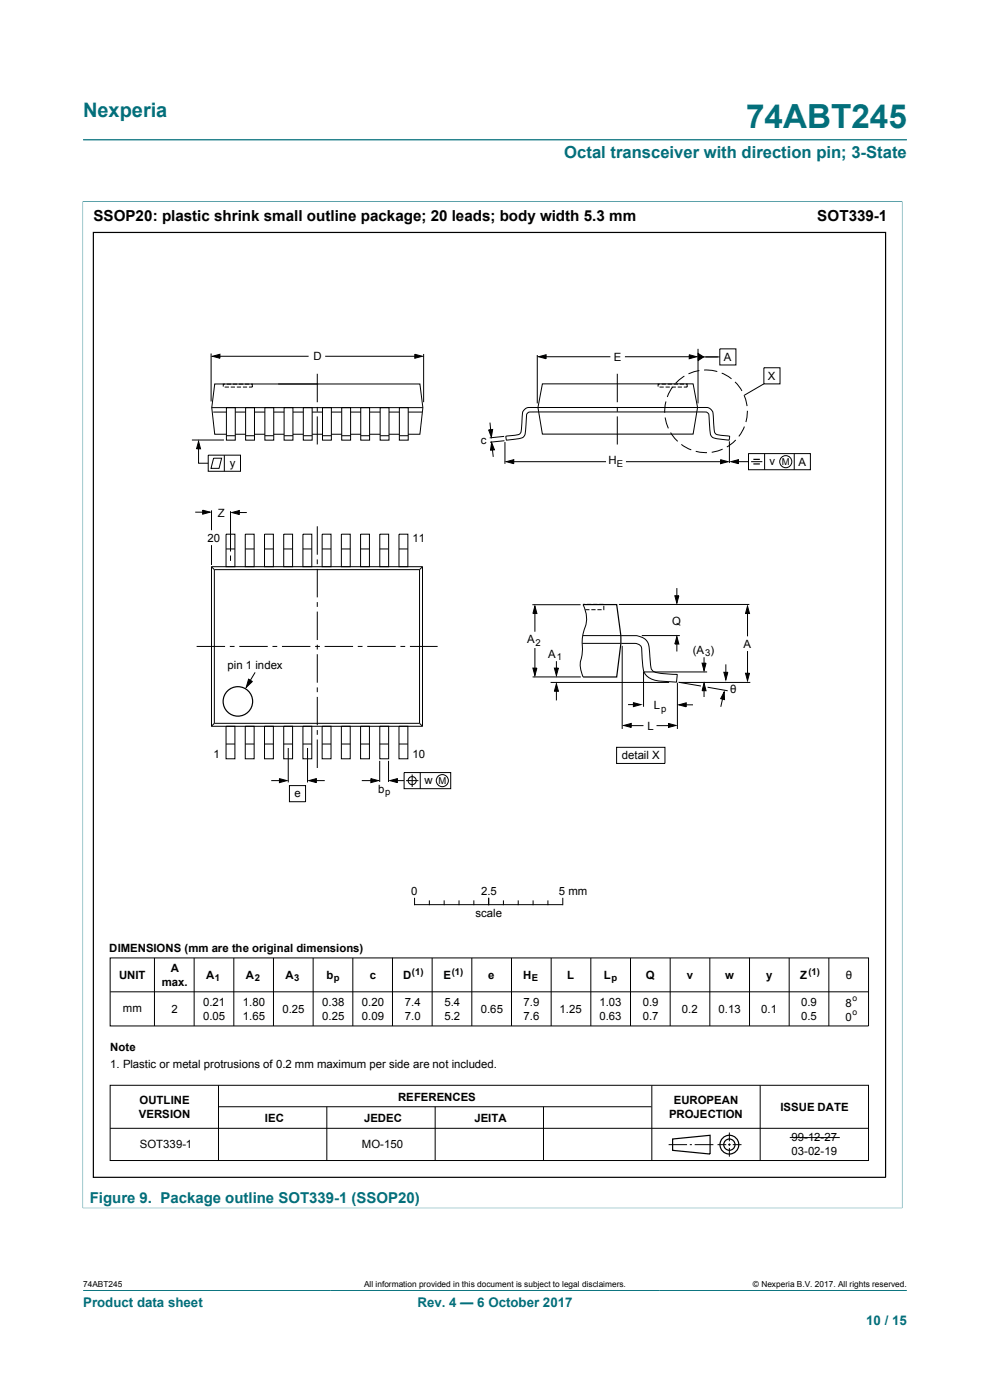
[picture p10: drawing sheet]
<svg xmlns="http://www.w3.org/2000/svg" width="210mm" height="297mm" viewBox="0 0 210 297" stroke-linecap="round" stroke-linejoin="round" font-family="sans-serif">
<path d="M17.6 29.7h174.8M17.5 42.8h173.9M17.6 42.7v213.6M191.4 42.7v213.6M17.5 256.3h173.9M17.6 273.8h174.8" fill="none" stroke="#036f7b" stroke-width=".21"/>
<g fill="none" stroke="#000" stroke-width=".21">
<path d="M44.8 75v10.2M45.1 75.6l1.6-.4v.8zM46 75.6h19.5M67.3 79.3v6M69 75.6h19.7M88 75.2l1.6 .4-1.6 .4zM89.9 75.1v10.2M114 75.3v10.3M114.3 75.7l1.5-.4v.8zM115 75.7h14.5M130.9 79.3v6M132.6 75.7h14.4"/>
<path d="M145.2 79.8l-1.9 1.5M146.2 75.3l1.6 .4-1.6 .4zM148.1 74v11.6M148.1 75l1.1 .7-1.1 .8zM148.3 78.6l-2.3 .7M148.6 75.7h4.1M149.4 78.5l1.7 .1 1 .2M152.7 74h3.4v3.4h-3.4zM153.1 79.2l2.1 1.2M162 78h3.5v3.4h-3.5zM40.7 93.3h6.8M42.1 93.6l.4 1.6h-.8z"/>
<path d="M42.1 94.3v4h2.1M44.2 96.6h6.8v3.4h-6.8zM44.9 86.5h44.8M45.2 87.4h2.8M45.3 97.2h1.7l-.5 2.2h-1.7zM47.6 96.6v3.4M47.7 82.1h.9M47.7 81.5h-.3v.5M48 86.5h1.9v6.9h-1.9zM48 92.4h1.9M48.1 81.5h.9M49 82.1h.8"/>
<path d="M49.4 81.5h.9M49.9 87.4h2.2M49.9 92.1h2.2M50.2 82.1h.9M50.7 81.5h.9M51.5 82.1h.9M52 81.5h.9M52.1 86.5h1.9v6.9h-1.9zM52.1 92.4h1.9M53.3 81.5h.2v.6h-.7M54 87.4h2.2M54 92.1h2.2"/>
<path d="M56.2 86.5h1.9v6.9h-1.9zM56.2 92.4h1.9M58.1 87.4h2.2M58.1 92.1h2.2M59 81.5h30.1l.6 5-.6 5.6h-2.5M60.3 86.5h1.8v6.9h-1.8zM60.3 92.4h1.8M62.1 87.4h2.2M62.1 92.1h2.2M64.3 86.5h1.9v6.9h-1.9zM64.3 92.4h1.9M66.2 87.4h2.2"/>
<path d="M66.2 92.1h2.2M67.3 86.3v1M67.3 88.3v6M67.5 81.5h-22l-.6 5 .6 5.6h2.5M68.4 86.5h1.9v6.9h-1.9zM68.4 92.4h1.9M70.3 87.4h2.2M70.3 92.1h2.2M72.5 86.5h1.9v6.9h-1.9zM72.5 92.4h1.9M74.4 87.4h2.2M74.4 92.1h2.2"/>
<path d="M76.5 86.5h1.9v6.9h-1.9zM76.6 92.4h1.8M78.4 87.4h2.2M78.4 92.1h2.2M80.6 86.5h1.9v6.9h-1.9zM80.6 92.4h1.9M82.5 87.4h2.2M82.5 92.1h2.2M84.7 86.5h1.9v6.9h-1.9zM84.7 92.4h1.9M86.6 87.4h2.9M103.7 91.2l.8-.1-.3 1.6z"/>
<path d="M103.9 89.7l.3 2.5M104.3 93.9l.6 1.5-.9 .1zM104.4 94.4l.2 2.5M106.9 92.6l-3 .3M107 93.5l-3.1 .3M107.1 93.8v4.6M107.4 97.9l1.6-.4v.9zM108.2 97.9h20.4M111.2 86.9a2.26 2.26 0 0 1 2.2-.5h35.3a2.22 2.22 0 0 1 2.3 .7l.2 .5 .1 1.6a6 6 0 0 0 .5 2.8l.6 .3 2.2 .2a.56 .56 0 0 1 0 .9l-.9-.1a4.9 4.9 0 0 1-2.8-.7l-.2-.6-.3-3.5a.91 .91 0 0 0-1.1-1.1h-36.5a.92 .92 0 0 0-1.1 1.1l-.1 1.4a4.3 4.3 0 0 1-.7 2.9l-1.1 .3-2.2 .3a.52 .52 0 0 1-.2-.9l1.8-.2a1.23 1.23 0 0 0 1.4-1.5l.1-1a4.2 4.2 0 0 1 .5-2.9zM115.1 81.4h31.9l1 5-1 5.7h-31.9l-1-5.7zM130.9 86.3v1M130.9 88.3v6"/>
<path d="M132.8 97.9h20.6M139.9 82.1h.9M140 81.5h-.4v.5M140.4 81.5h.8M141.1 88.6l.7 2.3M141.2 82.1h.9M141.3 85.2l-.3 2.4M141.6 81.5h.9M142.2 91.8l1.6 1.8M142.5 82.1h.9M142.7 82.1l-1.1 2.1M142.9 81.5h.9"/>
<path d="M143.8 82.1h.9M144.2 81.5h.9M144.5 94.3l2.1 1.1M145.5 81.5h.3v.6h-.7M147.6 95.7l2.4 .3M152.8 97.5l1.6 .4-1.6 .5zM153.3 95.3l-2.3 .6M154.7 93.6v4.6M155.1 97.9l1.5-.4v.9zM155.9 81l1.5 1.9M155.9 97.9h2.9M156.1 93.3l-1.9 1.5"/>
<path d="M157.8 83.8l.7 2.3M157.9 90.5l-1.2 2.1M158.5 87.2l-.3 2.3M158.8 96.2h13.1v3.5h-13.1zM159.3 97.9h2.4M162 81.4l-4.1 2.4M162.2 96.2v3.5M168.5 96.2v3.5M41.4 108.7h2.6M43 108.2l1.6 .5-1.6 .4zM44.9 108.3v4.2M44.9 115.6v4.3"/>
<path d="M47.9 113.3h1.9v6.9h-1.9zM47.9 116.5h1.9M48.9 108.4v8.6M48.9 117.9v1.1M49.2 108.7l1.6-.4v.9zM49.8 108.7h2.6M52 113.3h1.9v6.9h-1.9zM52 116.5h1.9M56.1 113.3h1.9v6.9h-1.9zM56.1 116.5h1.9M60.2 113.3h1.9v6.9h-1.9zM60.2 116.5h1.9"/>
<path d="M64.3 113.3h1.8v6.9h-1.8zM64.3 116.5h1.8M67.3 111.6v6.1M67.3 118.7v1M68.3 113.3h1.9v6.9h-1.9zM68.3 116.5h1.9M72.4 113.3h1.9v6.9h-1.9zM72.4 116.5h1.9M76.5 113.3h1.9v6.9h-1.9zM76.5 116.5h1.9M80.6 113.3h1.8v6.9h-1.8zM80.6 116.5h1.8"/>
<path d="M84.6 113.3h1.9v6.9h-1.9zM84.6 116.5h1.9M41.7 137.1h6M44.8 120.2h44.8M44.8 120.2l.7 .6M44.9 120.2v33.9M45.5 120.8h43.5M45.5 120.8v32.6M48.7 137.1h1.1M50.8 137.1h6M57.8 137.1h1M59.8 137.1h6"/>
<path d="M66.8 137.1h1.1M67.3 120.7v6M67.3 127.7v1M67.3 129.7v6.1M67.3 136.8v1M67.3 138.8v6M68.9 137.1h6M75.9 137.1h1M77.9 137.1h6M84.9 137.1h1M87 137.1h5.8M89 120.8v32.6"/>
<path d="M89.6 120.2v33.9M89.6 120.2l-.6 .6M112.9 128.3h10.3M113.5 128.6l.4 1.6h-.9zM113.5 129.1v4.9M113.5 137.5v5.1M123.5 136.5h8.1M123.6 134.8h8.3M123.7 128.2h.4M123.7 128.3a6.6 6.6 0 0 1 0 6l-.2 1.3a16 16 0 0 1-.4 5.5l.1 1.2 .5 1.3M124.2 129.3h.8M124.5 128.2h.9"/>
<path d="M125.4 129.3h.9M125.8 128.2h.9M126.7 129.3h.9M127.1 128.2h.9M128.1 128.5l-.1 .8M131.3 128.2h27.6M131.9 134.8h1.8a3.8 3.8 0 0 1 3.8 1.6l.3 2.3a7.3 7.3 0 0 0 .6 3.6 12.4 12.4 0 0 0 5 .8l.3 .1-.2 1.5-2.5-.1a4.5 4.5 0 0 1-4.4-2.1l-.3-1.5-.1-2.7a1.62 1.62 0 0 0-2.1-1.8h-2.3M132 137v17.6M136.1 134.8h8.1M143.1 126.4h.9l-.4 1.6zM143.6 135l.4 1.6h-.9zM143.6 124.8v2.4"/>
<path d="M143.6 135.8v2.4M149.3 139.4v2M158.6 128.6l.4 1.6h-.9zM158.6 129.6v5.4M158.6 138.1v5.3M44.8 154.1h44.8M45.5 153.4h43.5M45.5 153.4l-.7 .7M47.9 154.1h1.9v6.9h-1.9zM47.9 157.8h1.9M52 154.1h1.9v6.9h-1.9zM52 157.8h1.9"/>
<path d="M52.7 144.1l.8 .5-1.3 1.2zM54.1 142.6l-1.6 2.8M56.1 154.1h1.9v6.9h-1.9zM56.1 157.8h1.9M60.2 154.1h1.9v6.9h-1.9zM60.2 157.8h1.9M61.1 158.7v7.3M64.3 154.1h1.8v6.9h-1.8zM64.3 157.8h1.8M65.2 158.7v7.3M67.3 145.8v1M67.3 147.8v6.1"/>
<path d="M67.3 154.9v1M67.3 156.9v6M68.3 154.1h1.9v6.9h-1.9zM68.3 157.8h1.9M72.4 154.1h1.9v6.9h-1.9zM72.4 157.8h1.9M76.5 154.1h1.9v6.9h-1.9zM76.5 157.8h1.9M80.6 154.1h1.8v6.9h-1.8zM80.6 157.8h1.8M84.6 154.1h1.9v6.9h-1.9zM84.6 157.8h1.9"/>
<path d="M89 153.4l.6 .7M113 143.6h10.2M113 141.7h.9l-.4 1.6zM116.8 144.8h25.1M117.6 141.7h.9l-.5 1.6zM118 145.1l.5 1.5h-.9zM118 140.3v2.5M118 146v2.6M130.8 158.5h10.3v3.5h-10.3zM132.3 153.9l1.6-.4v.8zM133 153.9h3.5M133.2 149.5h1.8"/>
<path d="M134.4 149.1l1.5 .4-1.5 .4zM136.5 142.5v7.4M136.5 142.5h13.5M139.3 153.9h3.3M141.8 153.5l1.6 .4-1.6 .4zM143.7 144.8v9.8M143.9 144.7l4.8 .8M144 149.5l1.6-.4v.8zM144 144.8h15.2M144.9 149.5h2.1M148.9 140.7h.9l-.5 1.6zM149.3 144.9l.5 1.6h-.9z"/>
<path d="M149.3 146v1.9M150.1 145.8l4.3 .7M153.5 147.4l-.6 2.5M153.5 142.6h.9l-.4 1.6zM153.6 146.8l.1 1.6-.8-.2zM154 140.9v2.6M158.1 142.8h.9l-.4 1.6zM57.5 165.6h2.6M59.3 165.2l1.6 .4-1.6 .4zM61.4 166.7h3.4v3.4h-3.4zM65.5 165.6l1.6-.4v.8zM66.3 165.6h2.6"/>
<path d="M76.7 165.6h3.1M78.7 165.2l1.6 .4-1.6 .4zM80.5 161.4v4.5M82.4 161.4v4.5M82.7 165.6l1.6-.4v.8zM83.6 165.6h2.1M85.7 163.9h9.9v3.4h-9.9zM86.1 165.6h2.7M87.4 164.3v2.7M89.1 163.9v3.4M87.9 190.6v1.3M88 191.9h31.3"/>
<path d="M91.1 191.1v.8M94.2 191.1v.8M97.4 191.1v.8M100.5 191.1v.8M103.6 190.6v1.3M106.8 191.1v.8M109.9 191.1v.8M113.1 191.1v.8M116.2 191.1v.8M119.4 190.6v1.3M23.4 203.2h160.8v14.4h-160.8zM23.4 210.4h160.8"/>
<path d="M32.8 203.2v14.4M41.2 203.2v14.4M49.6 203.2v14.4M58 203.2v14.4M66.4 203.2v14.4M74.8 203.2v14.4M83.3 203.2v14.4M91.7 203.2v14.4M100.1 203.2v14.4M108.5 203.2v14.4M116.9 203.2v14.4M125.3 203.2v14.4"/>
<path d="M133.7 203.2v14.4M142.2 203.2v14.4M150.6 203.2v14.4M159 203.2v14.4M167.4 203.2v14.4M175.8 203.2v14.4M23.4 230.2h160.8v16h-160.8zM23.4 239.4h160.8M46.3 230.3v15.9M46.4 234.8h91.8M69.3 234.8v11.4M92.3 234.8v11.4"/>
<path d="M115.3 234.8v11.4M138.3 230.3v15.9M161.2 230.3v15.9M141.8 242.8h3.9M146.3 242.8h.5M147.4 242.8h3.9M152.2 242.8h1.8M154.4 242.8h.6M154.7 240.3v1.8M154.7 242.6v.5M154.7 243.5v1.9M155.4 242.8h1.9"/>
<path d="M167.5 241.3h10.6"/>
<circle cx="166.7" cy="97.9" r="1.28"/>
<circle cx="87.4" cy="165.6" r=".86"/>
<circle cx="93.8" cy="165.6" r="1.28"/>
</g>
<g fill="none" stroke="#000" stroke-width=".25">
<path d="M19.8 49.3h168.1v200.5h-168.1zM159.8 97.5h1.4M159.8 98.4h1.4M123.7 128.3h7.1l.9 6.5v1.7l-.9 7.1h-7.1M142.7 241.6l7.9-.8v4l-7.9-.8z"/>
<circle cx="50.5" cy="148.8" r="3.1"/>
<circle cx="154.7" cy="242.8" r="1.2"/>
<circle cx="154.7" cy="242.8" r="1.99"/>
</g>
<g fill="#000">
<path d="M45.1 75.6l1.6-.4v.8zM88 75.2l1.6 .4-1.6 .4zM114.3 75.7l1.5-.4v.8zM146.2 75.3l1.6 .4-1.6 .4zM148.1 75l1.1 .7-1.1 .8zM42.1 93.6l.4 1.6h-.8zM103.7 91.2l.8-.1-.3 1.6zM104.3 93.9l.6 1.5-.9 .1zM107.4 97.9l1.6-.4v.9zM152.8 97.5l1.6 .4-1.6 .5zM155.1 97.9l1.5-.4v.9zM43 108.2l1.6 .5-1.6 .4z"/>
<path d="M49.2 108.7l1.6-.4v.9zM113.5 128.6l.4 1.6h-.9zM143.6 135l.4 1.6h-.9zM143.1 126.4h.9l-.4 1.6zM158.6 128.6l.4 1.6h-.9zM52.7 144.1l.8 .5-1.3 1.2zM113 141.7h.9l-.4 1.6zM118 145.1l.5 1.5h-.9zM117.6 141.7h.9l-.5 1.6zM132.3 153.9l1.6-.4v.8zM134.4 149.1l1.5 .4-1.5 .4zM141.8 153.5l1.6 .4-1.6 .4z"/>
<path d="M144 149.5l1.6-.4v.8zM149.3 144.9l.5 1.6h-.9zM148.9 140.7h.9l-.5 1.6zM153.6 146.8l.1 1.6-.8-.2zM153.5 142.6h.9l-.4 1.6zM158.1 142.8h.9l-.4 1.6zM59.3 165.2l1.6 .4-1.6 .4zM65.5 165.6l1.6-.4v.8zM78.7 165.2l1.6 .4-1.6 .4zM82.7 165.6l1.6-.4v.8z"/>
</g>
<text font-size="7.1" fill="#036f7b" x="158.3" y="27.2">74ABT245</text>
<text font-size="4.2" fill="#036f7b" x="17.6" y="24.8">Nexperia</text>
<text font-size="3.5" fill="#036f7b" x="119.7" y="33.5">Octal transceiver with direction pin; 3-State</text>
<g font-size="3.2">
<text x="19.8" y="46.9">SSOP20: plastic shrink small outline package; 20 leads; body width 5.3 mm</text>
<text x="173.4" y="47">SOT339-1</text>
</g>
<text font-size="3.2" fill="#036f7b" x="19" y="255.1">Figure 9. Package outline SOT339-1 (SSOP20)</text>
<g font-size="2.8" fill="#036f7b">
<text x="17.6" y="277.3">Product data sheet</text>
<text x="88.5" y="277.3">Rev. 4 — 6 October 2017</text>
<text x="183.7" y="281">10 / 15</text>
</g>
<g font-size="2.4">
<text x="66.5" y="76.4">D</text>
<text x="130.2" y="76.6">E</text>
<text x="153.6" y="76.6">A</text>
<text x="162.9" y="80.6">X</text>
<text x="102" y="94.2">c</text>
<text x="48.8" y="99">y</text>
<text x="129" y="98.5">H</text>
<text x="163.2" y="98.7">v</text>
<text x="169.4" y="98.8">A</text>
<text x="46.2" y="109.6">Z</text>
<text x="44" y="114.9">20</text>
<text x="87.5" y="114.9">11</text>
<text x="111.8" y="136.5">A</text>
<text x="142.6" y="132.7">Q</text>
<text x="157.7" y="137.5">A</text>
<text x="48.3" y="141.9">pin 1 index</text>
<text x="116.3" y="139.6">A</text>
<text x="146.9" y="138.7">(A )</text>
<text x="154.9" y="146.9">θ</text>
<text x="137.4" y="154.8">L</text>
<text x="138.7" y="150.5">L</text>
<text x="45.3" y="160.9">1</text>
<text x="87.5" y="160.9">10</text>
<text x="131.9" y="161.1">detail X</text>
<text x="90.1" y="166.3">w</text>
<text x="62.5" y="169">e</text>
<text x="80.2" y="168.2">b</text>
<text x="87.2" y="189.8">0</text>
<text x="102.1" y="189.8">2.5</text>
<text x="118.6" y="189.8">5 mm</text>
<text x="100.8" y="194.5">scale</text>
<text x="23.2" y="202">DIMENSIONS (mm are the original dimensions)</text>
<text x="25.3" y="207.7">UNIT</text>
<text x="34.3" y="209.1">max.</text>
<text x="36.2" y="206.2">A</text>
<text x="43.8" y="207.7">A</text>
<text x="52.1" y="207.7">A</text>
<text x="60.5" y="207.7">A</text>
<text x="69.3" y="207.7">b</text>
<text x="78.4" y="207.7">c</text>
<text x="85.5" y="207.7">D</text>
<text x="94.1" y="207.7">E</text>
<text x="103.6" y="207.7">e</text>
<text x="111" y="207.7">H</text>
<text x="120.3" y="207.7">L</text>
<text x="128.1" y="207.7">L</text>
<text x="137" y="207.7">Q</text>
<text x="145.7" y="207.7">v</text>
<text x="153.8" y="207.7">w</text>
<text x="162.5" y="207.7">y</text>
<text x="169.7" y="207.7">Z</text>
<text x="179.4" y="207.7">θ</text>
<text x="26" y="214.7">mm</text>
<text x="36.4" y="214.8">2</text>
<text x="43.1" y="213.4">0.21</text>
<text x="51.5" y="213.4">1.80</text>
<text x="59.9" y="214.9">0.25</text>
<text x="68.3" y="213.4">0.38</text>
<text x="76.8" y="213.4">0.20</text>
<text x="85.9" y="213.4">7.4</text>
<text x="94.3" y="213.4">5.4</text>
<text x="102" y="214.9">0.65</text>
<text x="111.1" y="213.4">7.9</text>
<text x="118.7" y="214.9">1.25</text>
<text x="127.2" y="213.4">1.03</text>
<text x="136.3" y="213.4">0.9</text>
<text x="144.7" y="214.9">0.2</text>
<text x="152.4" y="214.9">0.13</text>
<text x="161.5" y="214.9">0.1</text>
<text x="169.9" y="213.4">0.9</text>
<text x="179.3" y="213.6">8</text>
<text x="43.1" y="216.3">0.05</text>
<text x="51.5" y="216.3">1.65</text>
<text x="68.3" y="216.3">0.25</text>
<text x="76.8" y="216.3">0.09</text>
<text x="85.9" y="216.3">7.0</text>
<text x="94.3" y="216.3">5.2</text>
<text x="111.1" y="216.3">7.6</text>
<text x="127.2" y="216.3">0.63</text>
<text x="136.3" y="216.3">0.7</text>
<text x="169.9" y="216.3">0.5</text>
<text x="179.3" y="216.5">0</text>
<text x="23.4" y="222.9">Note</text>
<text x="23.4" y="226.5">1. Plastic or metal protrusions of 0.2 mm maximum per side are not included.</text>
<text x="84.5" y="233.5">REFERENCES</text>
<text x="29.5" y="237.1">VERSION</text>
<text x="29.6" y="234.2">OUTLINE</text>
<text x="56.2" y="238">IEC</text>
<text x="77.2" y="238">JEDEC</text>
<text x="100.7" y="238">JEITA</text>
<text x="141.9" y="237.1">PROJECTION</text>
<text x="142.9" y="234.2">EUROPEAN</text>
<text x="165.6" y="235.7">ISSUE DATE</text>
<text x="29.7" y="243.6">SOT339-1</text>
<text x="76.8" y="243.6">MO-150</text>
<text x="167.9" y="242.1">99-12-27</text>
<text x="167.9" y="245">03-02-19</text>
</g>
<g font-size="2">
<text x="130.8" y="99">E</text>
<text x="165.9" y="98.7">M</text>
<text x="113.6" y="136.9">2</text>
<text x="118.1" y="140.1">1</text>
<text x="149.6" y="139.2">3</text>
<text x="140.3" y="151">p</text>
<text x="93" y="166.3">M</text>
<text x="81.7" y="168.7">p</text>
<text x="45.6" y="208.2">1</text>
<text x="54" y="208.2">2</text>
<text x="62.4" y="208.2">3</text>
<text x="70.8" y="208.2">p</text>
<text x="87.4" y="206.7">(1)</text>
<text x="95.8" y="206.7">(1)</text>
<text x="112.8" y="208.2">E</text>
<text x="129.7" y="208.2">p</text>
<text x="171.5" y="206.7">(1)</text>
</g>
<g font-size="1.8">
<text x="180.9" y="212.4">o</text>
<text x="180.9" y="215.3">o</text>
<text x="17.6" y="273.1">74ABT245</text>
<text x="77.2" y="273.1">All information provided in this document is subject to legal disclaimers.</text>
<text x="159.7" y="273.1">© Nexperia B.V. 2017. All rights reserved.</text>
</g>
</svg>
